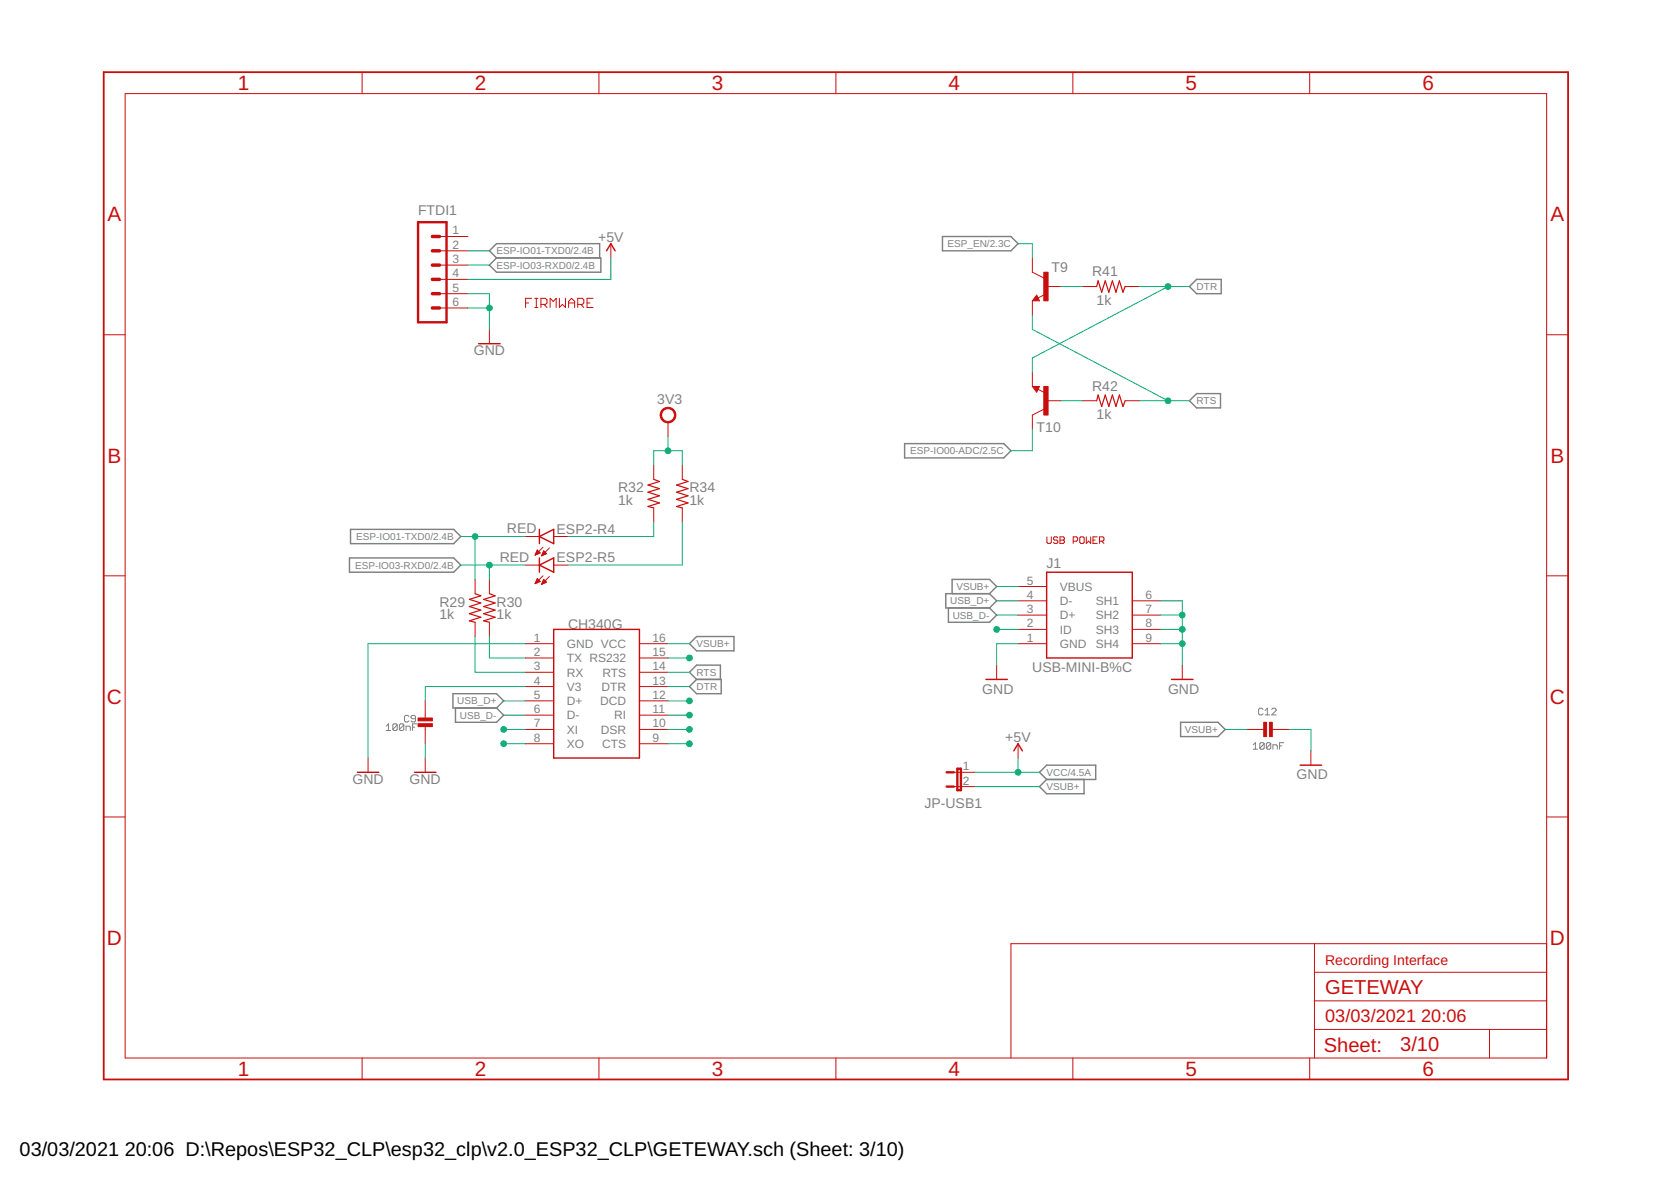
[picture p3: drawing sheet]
<svg xmlns="http://www.w3.org/2000/svg" width="297mm" height="210mm" viewBox="0 0 297 210" stroke-linecap="round" stroke-linejoin="round" font-family="sans-serif">
<g fill="none" stroke="#808080" stroke-width=".18">
<path d="M68.7 129.1l.3-.4v1.1M68.7 129.8h.7M70.6 128.9v.7l-.2 .2h-.4l-.2-.2M70.6 128.9l-.2-.2h-.4l-.2 .2v.7M70.6 128.9l-.8 .7M71.8 128.9v.7l-.2 .2h-.4l-.2-.2M71.8 128.9l-.2-.2h-.4l-.2 .2v.7M71.8 128.9l-.8 .7M72.2 129.8v-.7h.5l.2 .1v.6M72.7 127.3l-.2-.2h-.4l-.2 .2v.8l.2 .2h.4l.2-.2M73.3 129.2h.4M73.9 127.7h-.6l-.2-.2 .2-.4h.4l.2 .2v.8l-.2 .2h-.4l-.2-.2"/>
<path d="M74.1 128.7h-.8v1.1M222.8 132.4l.4-.4v1.2M222.8 133.2h.7M224.5 126.1l-.2-.2h-.4l-.2 .2v.8l.2 .2h.4l.2-.2M224.7 132.2v.8l-.2 .2h-.4l-.2-.2M224.7 132.2l-.2-.2h-.4l-.2 .2v.8M224.7 132.2l-.8 .8M224.9 127.1h.8M224.9 126.3l.4-.4v1.2M225.9 132.2v.8l-.2 .2h-.4l-.2-.2M225.9 132.2l-.2-.2h-.4l-.2 .2v.8M225.9 132.2l-.8 .8"/>
<path d="M226.1 126.1l.2-.2h.4l.1 .2v.2l-.7 .8h.7M226.3 133.2v-.8h.6l.2 .2v.6M227.5 132.6h.3M228.2 132h-.7v1.2"/>
</g>
<g fill="none" stroke="#808080" stroke-width=".25">
<path d="M87 47.1l1.3-1.3h18.5v2.6h-18.5zM88.3 45.8l-1.3-1.2 1.3-1.3h18.3v2.5M167.5 42h12.2l1.3 1.3-1.3 1.3h-12.2zM211.4 50.9l1.3-1.2h4.4v2.5h-4.4zM160.8 78.8h17.6l1.3 1.3-1.3 1.3h-17.6zM211.4 71.2l1.3-1.2h4.3v2.5h-4.3zM62.1 99.2h18.5l1.3 1.2-1.3 1.3h-18.5zM62.3 94.1h18.3l1.3 1.3-1.3 1.2h-18.3zM122.6 114.4l1.2-1.3h6.7v2.6h-6.7zM168.6 108.1v2.5h7.3l1.3-1.3-1.3-1.2M169.2 105.5v-2.5h6.7l1.3 1.2-1.3 1.3M175.9 105.5l1.3 1.3-1.3 1.3"/>
<path d="M175.9 105.5h-7.8v2.6h7.8M80.5 123.3h7.8l1.2 1.3-1.2 1.2h-7.8zM81 125.8v2.6h7.3l1.2-1.3-1.2-1.3M122.6 122l1.2-1.2h4.4v2.5h-4.4zM123.8 120.8l-1.2-1.3 1.2-1.3h4.3v2.6M184.8 137.3l1.3-1.3h8.7v2.5h-8.7zM186.1 138.5l-1.3 1.3 1.3 1.3h6.6v-2.6M209.9 128.4h6.6l1.3 1.2-1.3 1.3h-6.6z"/>
</g>
<g fill="none" stroke="#c90d0c" stroke-width=".18">
<path d="M22.2 16.6h252.7v171.4h-252.7zM64.4 12.8v3.8M106.5 12.8v3.8M148.6 12.8v3.8M190.7 12.8v3.8M232.8 12.8v3.8M18.4 59.5h3.8M78.1 42h5.1M78.1 44.6h5.1M78.1 47.1h5.1M78.1 49.7h5.1M78.1 52.2h5.1"/>
<path d="M78.1 54.7h5.1M87 58.5v2.6M93.4 53.8h.6M94.5 53h-1.1v1.7M95.1 53h.5M95.1 54.7h.5M95.3 53v1.7M96.2 54.1h.8l.2-.3v-.5l-.2-.3h-.8v1.7M96.7 54.1l.5 .6M97.8 54.7v-1.7l.5 .6 .6-.6v1.7M99.4 53v1.7l.6-.6 .5 .6v-1.7M101.1 53.8h1.1"/>
<path d="M101.1 54.7v-1.1l.5-.6 .6 .6v1.1M102.7 54.1h.8l.3-.3v-.5l-.3-.3h-.8v1.7M103.3 54.1l.5 .6M104.4 53.8h.5M105.4 53h-1v1.7h1M108.6 43.3v2.5M183.5 45.8v2.6l2 1M183.5 53.5v2.5M184.3 52.5l.5 1h-1.3zM185.7 52.3l-1.2 .7M186.1 50.9h2.5M192.4 50.9h2.5"/>
<path d="M200 50.9h2.5M274.9 59.5h3.8M118.7 75v2.6M183.5 66.2v2.5M183.5 68.7h1.3l-.5 1zM184.5 69.2l1.2 .6M185.5 72.7l-2 1.1v2.5M186.1 71.2h2.5M192.4 71.2h2.5M200 71.2h2.5M93.3 95.4h2.6M95.1 98.6h.1"/>
<path d="M95.2 98.5h.3M95.2 98.4h.6M95.3 98.3h.7M95.4 98.1h.5M95.4 98h.4M95.5 97.9h.1M95.5 97.8l.5 .5M95.5 97.8l-.4 .9M95.5 97.8h.1M96 98.3l-.9 .4M96.3 98.7h.1M96.4 98.6h.3"/>
<path d="M96.4 98.5h.5M96.5 98.4h.6M96.5 98.3h.5M96.5 97.3l-1.4 1.4M96.5 98.1h.4M96.6 98h.2M97.2 98.4l-.9 .4M97.2 98.4l-.6-.5-.3 .9M97.7 97.4l-1.4 1.4M98.4 95.4h2.6M116.2 82.7v2.5M116.2 90.3v2.5"/>
<path d="M121.3 82.7v2.5M121.3 90.3v2.5M186.1 95.4v1l.2 .2h.4l.2-.2v-1M188 95.6l-.1-.2h-.4l-.2 .2 .2 .4h.4l.1 .2v.2l-.1 .2h-.4l-.2-.2M188.4 95.4h.6l.2 .2-.2 .4 .2 .2v.2l-.2 .2h-.6zM188.4 96h.6M190.8 96.2h.6l.2-.2v-.4l-.2-.2h-.6v1.2M191.9 95.6l.2-.2h.4l.2 .2v.8l-.2 .2h-.4l-.2-.2zM193.1 95.4v1.2l.4-.4 .4 .4v-1.2M194.3 96h.4M195.1 95.4h-.8v1.2h.8M195.5 96.2h.5l.2-.2v-.4l-.2-.2h-.5v1.2"/>
<path d="M195.8 96.2l.4 .4M18.4 102.3h3.8M84.5 103v2.5M84.5 110.6v2.5M87 103v2.5M87 110.6v2.5M93.3 114.4h5.1M93.3 116.9h5.1M93.3 119.5h5.1M93.3 100.4h2.6M95.1 103.7h.1M95.2 103.6h.3"/>
<path d="M95.2 103.4h.6M95.3 103.3h.7M95.4 103.2h.5M95.4 103.1h.3M95.5 103h.1M95.5 102.8l.5 .6-.9 .3zM96.3 103.8h.1M96.4 103.7h.3M96.4 103.6h.6M96.5 103.4h.6M96.5 103.3h.5M96.5 102.3l-1.4 1.4"/>
<path d="M96.6 103.2h.3M96.6 103.1h.2M96.6 103l.6 .5-.9 .4zM97.7 102.5l-1.4 1.4M98.4 100.4h2.6M113.7 114.4h5M113.7 116.9h5M113.7 119.5h5M177.2 118.2v2.6M181 114.4h5.1M181 104.2h5.1M181 106.8h5.1"/>
<path d="M181 109.3h5.1M181 111.9h5.1M201.3 114.4h5.1M201.3 106.8h5.1M201.3 109.3h5.1M201.3 111.9h5.1M210.2 118.2v2.6M274.9 102.3h3.8M65.4 134.7v2.6M75.6 124.6v3.3M75.6 128.9v3.3M75.6 134.7v2.6"/>
<path d="M93.3 122h5.1M93.3 124.6h5.1M93.3 127.1h5.1M93.3 129.6h5.1M93.3 132.2h5.1M113.7 122h5M113.7 124.6h5M113.7 127.1h5M113.7 129.6h5M113.7 132.2h5M169.5 137.3h3.9M169.5 139.8h3.9"/>
<path d="M181 132.2v2.5M221.6 129.6h3.3M225.9 129.6h3.3M233 133.5v2.5M18.4 145.2h3.8M274.9 145.2h3.8M233.7 167.7v20.3M233.7 177.9h41.2M233.7 172.8h41.2M274.9 167.7h-95.2v20.3M64.4 188v3.9M106.5 188v3.9"/>
<path d="M148.6 188v3.9M190.7 188v3.9M232.8 188v3.9M233.7 183h41.2M264.8 183v5"/>
</g>
<path d="M74.3 39.5h5.1v17.8h-5.1zM168.3 137.3h1.2M168.3 139.8h1.2M170.2 136.6h.6v3.8h-.6z" fill="none" stroke="#c90d0c" stroke-width=".42"/>
<path d="M76.9 47.1h1.2M76.9 44.6h1.2M76.9 42h1.2M76.9 52.2h1.2M76.9 49.7h1.2M76.9 54.7h1.2" fill="none" stroke="#c90d0c" stroke-width=".61"/>
<g fill="none" stroke="#c90d0c" stroke-width=".25">
<path d="M107.8 44.6l.8-1.3 .7 1.3M184.3 53l-.2 .2h.4l-.2-.5-.5 .6h.7M85.1 61.1h3.8M184.5 68.8h-.7l.5 .6 .2-.5h-.4l.2 .3M95.9 95.4l2.5-1.3v2.5zM95.9 94.1v2.5M95.9 99.2v2.5M95.9 100.4l2.5-1.2v2.5zM98.4 111.9h15.3v22.8h-15.3zM186.1 101.7h15.2v15.2h-15.2zM63.5 137.3h3.8M73.7 137.3h3.8"/>
<path d="M175.3 120.8h3.8M180.2 133.5l.8-1.3 .7 1.3M208.3 120.8h3.8M231.1 136h3.8"/>
</g>
<g fill="#c90d0c" stroke="#c90d0c" stroke-width=".18">
<path d="M185.5 48.4h.8v5.1h-.8z"/>
<path d="M185.5 68.7h.8v5.1h-.8z"/>
<path d="M74.3 127.6h2.6v.5h-2.6z"/>
<path d="M74.3 128.6h2.6v.5h-2.6z"/>
<path d="M224.6 128.4h.5v2.5h-.5z"/>
<path d="M225.7 128.4h.5v2.5h-.5z"/>
</g>
<path d="M194.9 50.9l.3-1 .6 2 .7-2 .6 2 .6-2 .7 2 .6-2 .6 2 .4-1M194.9 71.2l.3-1 .6 2 .7-2 .6 2 .6-2 .7 2 .6-2 .6 2 .4-1M116.2 85.2l1 .4-2 .6 2 .6-2 .7 2 .6-2 .7 2 .6-2 .6 1 .3M121.3 85.2l1 .4-2 .6 2 .6-2 .7 2 .6-2 .7 2 .6-2 .6 1 .3M84.5 105.5l1 .4-2.1 .6 2.1 .7-2.1 .6 2.1 .6-2.1 .7 2.1 .6-2.1 .6 1.1 .3M87 105.5l1 .4-2 .6 2 .7-2 .6 2 .6-2 .7 2 .6-2 .6 1 .3" fill="none" stroke="#c90d0c" stroke-width=".21"/>
<path d="M117.7 72.8a1.4 1.4 0 0 1 2.3 .3 1.4 1.4 0 0 1-.9 2 1.4 1.4 0 0 1-1.8-1.3h.3a1.15 1.15 0 0 1 1.6-1.1 1.15 1.15 0 0 1 .3 1.9 1.15 1.15 0 0 1-1.9-.5v-.3h-.3z" fill-rule="evenodd" fill="#c90d0c" stroke="#c90d0c" stroke-width=".18"/>
<path d="M18.4 12.8h260.3v179.1h-260.3z" fill="none" stroke="#c90d0c" stroke-width=".32"/>
<g fill="none" stroke="#0dab76" stroke-width=".18">
<path d="M83.2 54.7h3.8M83.2 52.2h3.8v6.3M83.2 47.1h3.8M83.2 44.6h3.8M108.6 45.8v3.9h-25.4M181 43.3h2.5v2.5M183.5 56v2.5l24.1 12.7M188.6 50.9h3.8M202.5 50.9h8.9M207.6 50.9l-24.1 12.7v2.6M118.7 77.6v2.5M183.5 76.3v3.8h-3.8"/>
<path d="M188.6 71.2h3.8M202.5 71.2h8.9M81.9 95.4h11.4M84.5 95.4v7.6M116.2 82.7v-2.6h5.1v2.6M116.2 92.8v2.6h-15.2M121.3 92.8v7.6h-20.3M81.9 100.4h11.4M84.5 113.1v6.4h8.8M87 100.4v2.6M87 113.1v3.8h6.3M93.3 114.4h-27.9v20.3"/>
<path d="M118.7 114.4h3.9M118.7 119.5h3.9M118.7 116.9h3.9M177.2 109.3h3.8M177.2 111.9h3.8M177.2 106.8h3.8M177.2 104.2h3.8M181 114.4h-3.8v3.8M206.4 114.4h3.8M206.4 106.8h3.8v11.4M206.4 109.3h3.8M206.4 111.9h3.8"/>
<path d="M75.6 132.2v2.5M89.5 129.6h3.8M89.5 124.6h3.8M89.5 127.1h3.8M89.5 132.2h3.8M93.3 122h-17.7v2.6M118.7 129.6h3.9M118.7 124.6h3.9M118.7 127.1h3.9M118.7 132.2h3.9M118.7 122h3.9M173.4 137.3h11.4"/>
<path d="M173.4 139.8h11.4M181 134.7v2.6M217.8 129.6h3.8M229.2 129.6h3.8v3.9"/>
</g>
<g fill="#0dab76" stroke="#0dab76" stroke-width=".18">
<circle cx="87" cy="54.7" r=".51"/>
<circle cx="210.2" cy="109.3" r=".51"/>
<circle cx="210.2" cy="111.9" r=".51"/>
<circle cx="210.2" cy="114.4" r=".51"/>
<circle cx="181" cy="137.3" r=".51"/>
<circle cx="118.7" cy="80.1" r=".51"/>
<circle cx="87" cy="100.4" r=".51"/>
<circle cx="84.5" cy="95.4" r=".51"/>
<circle cx="177.2" cy="111.9" r=".51"/>
<circle cx="89.5" cy="132.2" r=".51"/>
<circle cx="89.5" cy="129.6" r=".51"/>
<circle cx="122.6" cy="116.9" r=".51"/>
<circle cx="207.6" cy="50.9" r=".51"/>
<circle cx="207.6" cy="71.2" r=".51"/>
<circle cx="122.6" cy="124.6" r=".51"/>
<circle cx="122.6" cy="127.1" r=".51"/>
<circle cx="122.6" cy="129.6" r=".51"/>
<circle cx="122.6" cy="132.2" r=".51"/>
</g>
<g font-size="3.7" fill="#c90d0c">
<text x="42.3" y="16">1</text>
<text x="84.4" y="16">2</text>
<text x="126.5" y="16">3</text>
<text x="168.6" y="16">4</text>
<text x="210.7" y="16">5</text>
<text x="252.9" y="16">6</text>
<text x="19.1" y="39.4">A</text>
<text x="275.6" y="39.4">A</text>
<text x="19.1" y="82.2">B</text>
<text x="275.6" y="82.2">B</text>
<text x="19" y="125.1">C</text>
<text x="275.5" y="125.1">C</text>
<text x="19" y="167.9">D</text>
<text x="275.5" y="167.9">D</text>
<text x="42.3" y="191.2">1</text>
<text x="84.4" y="191.2">2</text>
<text x="126.5" y="191.2">3</text>
<text x="168.6" y="191.2">4</text>
<text x="210.7" y="191.2">5</text>
<text x="252.9" y="191.2">6</text>
</g>
<g font-size="3.6" fill="#c90d0c">
<text x="235.6" y="176.6">GETEWAY</text>
<text x="235.3" y="186.9">Sheet:</text>
<text x="248.9" y="186.8">3/10</text>
</g>
<g font-size="3.5">
<text x="3.5" y="205.4">03/03/2021</text>
<text x="22.2" y="205.4">20:06 D:\Repos\ESP32_CLP\esp32_clp\v2.0_ESP32_CLP\GETEWAY.sch (Sheet: 3/10)</text>
</g>
<g font-size="3.2" fill="#c90d0c">
<text x="235.6" y="181.7">03/03/2021</text>
<text x="252.6" y="181.7">20:06</text>
</g>
<g font-size="2.5" fill="#808080">
<text x="74.3" y="38.2">FTDI1</text>
<text x="106.3" y="43">+5V</text>
<text x="186.9" y="48.4">T9</text>
<text x="194.2" y="49.1">R41</text>
<text x="194.9" y="54.2">1k</text>
<text x="84.2" y="63.1">GND</text>
<text x="116.8" y="71.9">3V3</text>
<text x="194.2" y="69.4">R42</text>
<text x="184.2" y="76.8">T10</text>
<text x="194.9" y="74.5">1k</text>
<text x="109.9" y="89.8">1k</text>
<text x="109.9" y="87.5">R32</text>
<text x="122.6" y="89.8">1k</text>
<text x="122.6" y="87.5">R34</text>
<text x="90.1" y="94.7">RED</text>
<text x="98.9" y="94.9">ESP2-R4</text>
<text x="88.8" y="99.8">RED</text>
<text x="98.9" y="99.9">ESP2-R5</text>
<text x="186" y="100.9">J1</text>
<text x="78.1" y="107.8">R29</text>
<text x="88.3" y="107.8">R30</text>
<text x="78.1" y="110.1">1k</text>
<text x="88.3" y="110.1">1k</text>
<text x="101" y="111.9">CH340G</text>
<text x="183.5" y="119.5">USB-MINI-B%C</text>
<text x="174.6" y="123.3">GND</text>
<text x="207.6" y="123.3">GND</text>
<text x="178.7" y="131.9">+5V</text>
<text x="62.6" y="139.3">GND</text>
<text x="72.8" y="139.3">GND</text>
<text x="164.3" y="143.6">JP-USB1</text>
<text x="230.5" y="138.5">GND</text>
</g>
<text font-size="2.5" fill="#c90d0c" x="235.6" y="171.5">Recording Interface</text>
<g font-size="2.1" fill="#808080">
<text x="80.5" y="41.7">1</text>
<text x="80.5" y="44.2">2</text>
<text x="80.5" y="46.8">3</text>
<text x="80.5" y="49.3">4</text>
<text x="80.5" y="51.8">5</text>
<text x="80.5" y="54.4">6</text>
<text x="182.5" y="103.9">5</text>
<text x="182.5" y="106.4">4</text>
<text x="188.4" y="105">VBUS</text>
<text x="188.4" y="107.5">D-</text>
<text x="194.8" y="107.5">SH1</text>
<text x="203.6" y="106.4">6</text>
<text x="182.5" y="109">3</text>
<text x="182.5" y="111.5">2</text>
<text x="188.4" y="110.1">D+</text>
<text x="188.4" y="112.6">ID</text>
<text x="194.8" y="112.6">SH3</text>
<text x="194.8" y="110.1">SH2</text>
<text x="203.6" y="111.5">8</text>
<text x="203.6" y="109">7</text>
<text x="94.9" y="114">1</text>
<text x="94.9" y="116.6">2</text>
<text x="94.9" y="119.1">3</text>
<text x="100.8" y="115.2">GND VCC</text>
<text x="100.8" y="117.7">TX RS232</text>
<text x="116" y="119.1">14</text>
<text x="116" y="116.6">15</text>
<text x="116" y="114">16</text>
<text x="182.5" y="114">1</text>
<text x="188.4" y="115.2">GND</text>
<text x="194.8" y="115.2">SH4</text>
<text x="203.6" y="114">9</text>
<text x="94.9" y="121.7">4</text>
<text x="94.9" y="124.2">5</text>
<text x="100.8" y="120.2">RX</text>
<text x="100.8" y="122.8">V3</text>
<text x="100.8" y="125.3">D+</text>
<text x="106.7" y="125.3">DCD</text>
<text x="106.9" y="122.8">DTR</text>
<text x="107.1" y="120.2">RTS</text>
<text x="116" y="124.2">12</text>
<text x="116" y="121.7">13</text>
<text x="94.9" y="126.7">6</text>
<text x="94.9" y="129.3">7</text>
<text x="94.9" y="131.8">8</text>
<text x="100.8" y="127.9">D-</text>
<text x="100.8" y="130.4">XI</text>
<text x="106.8" y="130.4">DSR</text>
<text x="109.2" y="127.9">RI</text>
<text x="116" y="131.8">9</text>
<text x="116" y="129.3">10</text>
<text x="116" y="126.7">11</text>
<text x="100.8" y="132.9">XO</text>
<text x="107.1" y="132.9">CTS</text>
<text x="171.2" y="136.9">1</text>
<text x="171.2" y="139.4">2</text>
</g>
<g font-size="1.8" fill="#808080">
<text x="88.3" y="47.7">ESP-IO03-RXD0/2.4B</text>
<text x="88.3" y="45.2">ESP-IO01-TXD0/2.4B</text>
<text x="168.4" y="43.9">ESP_EN/2.3C</text>
<text x="212.7" y="51.6">DTR</text>
<text x="212.7" y="71.9">RTS</text>
<text x="161.8" y="80.8">ESP-IO00-ADC/2.5C</text>
<text x="63.3" y="96">ESP-IO01-TXD0/2.4B</text>
<text x="63.2" y="101.1">ESP-IO03-RXD0/2.4B</text>
<text x="168.9" y="107.4">USB_D+</text>
<text x="170" y="104.9">VSUB+</text>
<text x="169.3" y="110">USB_D-</text>
<text x="123.8" y="115">VSUB+</text>
<text x="81.3" y="125.2">USB_D+</text>
<text x="123.8" y="122.7">DTR</text>
<text x="123.8" y="120.1">RTS</text>
<text x="81.7" y="127.7">USB_D-</text>
<text x="210.6" y="130.3">VSUB+</text>
<text x="186" y="137.9">VCC/4.5A</text>
<text x="186" y="140.4">VSUB+</text>
</g>
</svg>
